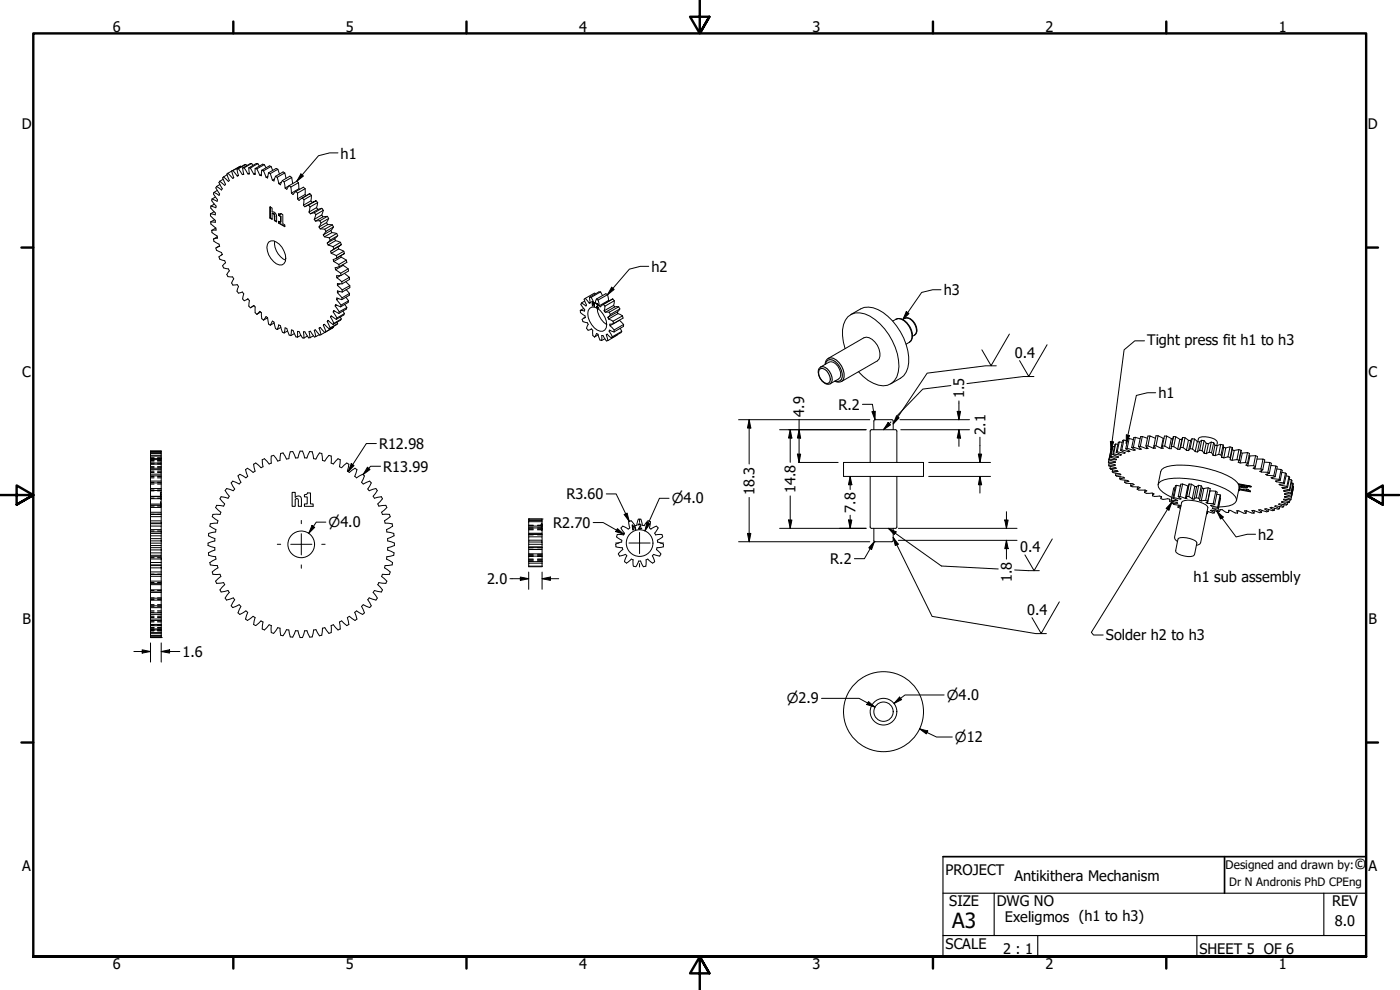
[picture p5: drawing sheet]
<svg xmlns="http://www.w3.org/2000/svg" width="420mm" height="297mm" viewBox="0 0 420 297" stroke-linecap="round" stroke-linejoin="round" font-family="sans-serif">
<!-- layer: Visible (ANSI) -->
<g fill="none" stroke="#000" stroke-width=".3">
<path d="M63.6 59.7l-.1 .5 1.4 1.6-.1 .5-1.5-.5M64.2 57.7l-.1 .5 1.2 1.7-.1 .5-1.6-.7M64.6 59.1l-1 .6M65 56l-.2 .4 1.1 1.8-.2 .4-1.5-.9M65.2 57.1l-1 .6M66 54.4l-.3 .4 1 1.8-.2 .4-1.5-1M66 55.4l-1 .6M67 53.8l-1 .6M67.1 53.1l-.3 .3 .9 1.9-.3 .3-1.4-1.2M68.2 52.4l-1.1 .7M68.4 52l-.3 .2 .7 2-.3 .2-1.4-1.3M69.5 51.3l.6 2-.3 .2-1.4-1.5"/>
<path d="M69.5 51.3l-1.1 .7M69.9 51.2l1.3 1.6M69.9 51.2l-.4 .1M71.1 50.7l.5 2-.4 .1 .3-.2M71.5 50.6l1.2 1.8M71.5 50.6l-.4 .1M72.2 49.9l-2.7 1.4M72.3 50l-.1-.1-2.3 1.3M72.8 50.4l.4 1.9-.5 .1 .4-.2M73.3 50.4l1.1 1.8M73.3 50.4h-.5M73.8 49.3l-2.7 1.4"/>
<path d="M74.1 49.7l-.3-.4-2.3 1.3M74.7 50.4l.1 1.8h-.4l.4-.2M74.7 50.4h.4M75.1 50.4l1.1 1.9M75.5 49.1h-.4l-2.3 1.3M75.9 49.6l-.4-.5-2.2 1.3M76.6 50.6v1.8l-.4-.1 .4-.3M76.6 50.6l.5 .1M77.1 50.7l.9 1.9M77.4 49.1h-.5l-2.2 1.3M77.9 49.9l-.5-.8-2.3 1.3M78.6 51.1l-.2 1.6-.4-.1 .4-.2"/>
<path d="M78.6 51.1l.5 .2M79.1 51.3l.7 1.9M79.3 49.4l-.5-.1-2.2 1.3M79.8 50.4l-.5-1-2.2 1.3M80.6 51.8l-.3 1.6-.5-.2 .6-.3M80.6 51.8l.5 .3M81.1 52.1l.6 1.9M81.1 52.1l2.3-1.3 .5 1.4M81.4 49.9l-.5-.1-2.3 1.3M81.8 51.2l-.4-1.3-2.3 1.4M82.4 53.7l-.7 .3M82.7 52.9l-.5 1.4-.5-.3"/>
<path d="M82.7 52.9l.5 .3M83.2 53.2l.5 1.9M83.2 53.2l2.3-1.3 .4 1.6M83.4 50.8l-.5-.3-2.3 1.3M84.8 54.2l-.6 1.2-.5-.3 .8-.5M84.8 54.2l.5 .4M85.3 54.6l.3 1.8M85.3 54.6l2.2-1.4 .3 1.9M85.5 51.9l-.5-.3-2.3 1.3M86.8 55.7l-.7 1.1-.5-.4 1.2-.7M86.8 55.7l.5 .4M87.3 56.1l.2 1.8"/>
<path d="M87.5 53.2l-.5-.3-2.2 1.3M88.8 57.4l-.9 1-.4-.5M88.8 57.4l.5 .5M89.3 57.9v1.8M89.6 54.8l.1 1.8M89.6 54.8l-2.3 1.3M89.6 54.8l-.5-.4-2.3 1.3M89.9 56.8l-.2-.2-2.2 1.3M90.8 59.4l-1.1 .7-.4-.4M90.8 59.4l2.2-1.3-2.4 1.4M90.8 59.4l.4 .5M91.2 59.9l-.1 1.7"/>
<path d="M91.6 56.6v1.8M91.6 56.6l-2.3 1.3M91.6 56.6l-.5-.4-2.3 1.2M91.9 58.7l-.3-.3-2.3 1.3M93 58.1l.5 .5M93.5 58.6l-.2 1.7M93.5 58.6l-2.3 1.3M63.2 64.2v.6l1.4 1.3v.6l-1.4-.1M63.2 66.6l.1 .6 1.5 1.2M63.3 61.8l-.1 .6 1.4 1.5v.6l-1.4-.3M63.5 69.1l.1 .7 1.6 1 .1 .6-1.2 .3M64.1 71.7l.1 .7 1.5 .9 .2 .6-1.1 .5 .2 .7 1.5 .7 .2 .6"/>
<path d="M64.3 63.5l-1.1 .7M64.3 61.2l-1 .6M64.4 65.9l-1.2 .7M64.8 68.4l.1 .6-1.4 .1M64.8 68.4l-1.3 .7M65.2 71.1l-1.1 .6M65.9 73.8l-.9 .5M66.7 76.4l-1 .7 .3 .7 1.4 .4 .3 .7-.9 .8 .3 .7 1.4 .3 .3 .6-.7 1.1 .3 .6 1.4 .1 .3 .6-.6 1.2 .4 .6 1.3-.1 .4 .6-.5 1.4 .4 .6 1.2-.4 .5 .6-.4 1.5 .5 .5 1.1-.5 .4 .5-.1 1.6 .4 .6 1.1-.8 .4 .5v1.7l.5 .5M66.7 76.4l-.3 .1M80.6 72.6a2.28 2.28 0 0 1 3.2 .7 6.1 6.1 0 0 1 1.8 5.1 1.66 1.66 0 0 1-2.7 .7 5.8 5.8 0 0 1-2.6-5.8zM81.2 62.1v3.2l-.2 .1v-3.4l.7 .4v1.2a1.24 1.24 0 0 1 1.3 1.4v1.6l-.7-.4M81.2 65.3l.5 .3"/>
<path d="M81.7 64.1l.6 .4v1.7l.2-.1v-1.5l-.3-.6-.5 .1v1.7l-.7-.4M82.4 72.4a5.8 5.8 0 0 0 3.3 5.7M82.5 66.1l.5 .3M83.7 64.2l-.1 .4v-.5l.5 .2 .2-.3 .6 .4v2.7l.6 .4v.5l-1.9-1M83.7 64.5l.6 .4-.7-.3M83.7 66.4l-.1 .6v-.6l.6 .3M83.7 66.9l1.8 .9M84.3 64.9l-.1 1.8v-1.7M84.4 64.1l-.2 .2M92.6 61.5l-1.1 .5-.4-.4M92.6 61.5l2.3-1.3-3.2 1.7M92.6 61.5l.4 .6"/>
<path d="M92.8 63.6l2.2-1.3 .4 .6-2.3 1.3zM93 62.1l-.2 1.5M93.7 60.7l-.4-.4-2.2 1.3M94.3 65.8l2.3-1.3 .3 .6-2.2 1.3zM94.4 63.8l-1.3 .4M94.4 63.8l.4 .6M94.8 64.4l-.5 1.4M94.9 60.2l.4 .6M95.3 60.8l-.3 1.5M95.3 60.8l-2.3 1.3M95.8 68.1l2.2-1.3 .3 .6-2.2 1.3zM96 66.2l-1.3 .2"/>
<path d="M96 66.2l.4 .7M96.1 68.7l1.4 .1M96.4 66.9l-.6 1.2M96.6 62.5l-1.2 .4M96.6 62.5l-2.2 1.3M96.6 62.5l.4 .6M97 70.5l2.3-1.3 .3 .6-2.2 1.3zM97 63.1l-.4 1.4M97 63.1l-2.2 1.3M97.4 71.1l1.4 .3M97.5 68.8l.3 .6M97.8 69.4l-.8 1.1"/>
<path d="M98.2 72.9l2.3-1.3 .2 .6-2.2 1.3zM98.3 64.9l-1.4 .2M98.3 64.9l-2.3 1.3M98.3 64.9l.3 .7M98.3 67.4l1.4 .1M98.5 73.5l1.4 .5M98.6 65.6l-.6 1.2M98.6 65.6l-2.2 1.3M98.8 71.4l.3 .6M99.1 72l-.9 .9M99.4 76l1.5 .7M99.6 69.8l1.4 .2"/>
<path d="M99.7 67.5l-2.2 1.3M99.7 67.5l.4 .6M99.9 74l.3 .7M100.1 68.1l-.8 1.1M100.1 68.1l-2.3 1.3M100.2 78.5l1.5 .9M100.2 74.7l2.2-1.3-3 1.9M100.7 72.2l1.5 .5M100.9 76.7l.2 .7M101 70l-2.2 1.4M101 70l.3 .7M101.1 77.4l2.3-1.3-2.5 1.4"/>
<path d="M101.3 70.7l-.8 .9M101.3 70.7l-2.2 1.3M101.4 74.1l.2 .6-2.2 1.3-.2-.6 1-.7M101.6 74.7l1.6 .7M101.7 79.4l.1 .6M102.2 72.7l-2.3 1.3M102.2 72.7l.2 .7M102.3 76.7l.1 .5-2.2 1.3-.2-.6 1.1-.5M102.4 77.2l1.5 .8M103 79.4v.2l-2.3 1.3-.1-.6 1.2-.3M103 79.6l1.5 1.1M103.2 75.4l-2.3 1.3"/>
<path d="M103.2 75.4l.2 .7M103.9 78l.2 .7-2.3 1.3M103.9 78l-2.2 1.4M74.4 89.7l-.3 .2M76.2 91.7l-.8 .5M77.1 94.3l.9-.9 .4 .4 .2 1.8 .5 .4M78.2 93.6l-1.1 .7M79.1 96l.7-1 .5 .3 .3 1.9 .5 .4M80.3 95.4l-1.2 .6M81.1 97.6l.6-1.3 .5 .3 .5 2 .5 .3M82.3 96.9l-1.2 .7M83.2 98.9l.5-1.4 .5 .2 .6 2 .5 .2"/>
<path d="M84.3 98.2l-1.1 .7M85.3 99.9l.3-1.5 .5 .1 .7 2 .5 .2M86.3 99.3l-1 .6M96.1 98.2l1.4 1.6 .3-.3M96.1 98.2l-.3 .3 .6 1.9M96.1 98.2l-.2 .2M97 97.6l.8 1.9M97.4 97.4l-.4 .2 .4-.3 1.4 1.4M98.2 96.5l.9 1.9M98.6 96.3l-.4 .2 .3-.4 1.4 1.3M99.1 98.4l-.3 .3M99.2 95.1l1 1.9"/>
<path d="M99.6 94.9l-.4 .2 .2-.3 1.5 1M100 98l.1 .2-2.3 1.3M100 93.6l1.1 1.8M100.1 98.2l-3.7 2.2M100.2 97l-.3 .4M100.4 93.3l-.4 .3 .2-.4 1.5 .9M100.6 91.8l1.2 1.7M100.7 80.9l1.5 1.1M101 89.9l1.4 1.7M101.1 91.6l-.5 .2 .1-.4 1.5 .7M101.1 83.3l1.5 1.2M101.1 95.4l-.2 .4"/>
<path d="M101.2 96.7l.1 .4-2.2 1.3M101.3 87.8l1.4 1.6M101.3 85.6l1.4 1.4M101.3 97.1l-2.5 1.6M101.6 89.6l-.6 .3 .1-.5 1.5 .5M101.8 93.5l-.1 .6M101.9 87.4l-.6 .4v-.5l1.4 .3M102.1 85.2l-.8 .4v-.5l1.4 .1M102.2 95.1l.2 .6-2.2 1.3M102.2 82l.2 .6M102.3 82.6l-1.2 .7-.1-.6 1.4-.1M102.4 91.6l-.2 .5"/>
<path d="M102.4 95.7l-.2 .4-2.3 1.3M102.6 84.5l.1 .7M102.7 89.4l-.1 .5M102.7 87v.6M102.9 93.3l.5 .8-2.3 1.3M103.4 82l1.5 1.2-2.3 1.3M103.4 94.1l-.2 .4-2.3 1.3M103.5 91.3l.6 1-2.3 1.2M103.8 84.5l1.2 1.2-2.3 1.3M103.8 89.2l.8 1-2.2 1.4M103.9 86.9l1 1.1-2.2 1.4M104.1 92.3l-.2 .4-2.2 1.4"/>
<path d="M104.5 80.7l.1 .6-2.2 1.3M104.5 80.7l-2.3 1.3M104.6 90.2l-.1 .5-2.3 1.4M104.9 83.2v.6l-2.2 1.4M104.9 88v.6l-2.3 1.3M105 85.7v.6l-2.3 1.3M174.2 93.1v.7l1.4 1 .1 .5-1 .5 .3 .7 1.3 .3 .2 .5-.5 1.2 .5 .6 1-.4M174.5 90.9l-.2 .5 1.2 1.5-.1 .4-1.2-.2M175.2 92.6l-1 .5M175.5 90.3l-1 .6M175.6 89.5l1.2 1.5M175.6 89.5l-.3 .3 .7 1.7-.1 .3-1.4-.9"/>
<path d="M175.6 95.2l-.5 .3M176.9 89.2l.3 1.7-.4 .1 .3-.3M176.9 89.2h.5M177.4 89.2l.9 1.7M177.5 98.7l.4 .4v1.6l.5 .4M177.5 98.7l-.2 .1M177.8 91.8v-.7l.3-.1 .3 .9M177.9 90.9l.4 .1 .1 1-.1-.1M178.1 91h-.2l-.3-.6 .2 1.4 .1-.1M178.7 90.7l-.4 .2M178.7 88.2l-.2-.3-2.9 1.6M179 89.7l-.4 1.3-.3-.1"/>
<path d="M179 89.7l.5 .3M179 92.1v.1l.2-.1M179.1 91l-.2 .2v-.2h.3l.3 .5M179.2 92v.1M179.2 92.1l.5 .3M179.2 92.5a6.3 6.3 0 0 0 2.9 4.9 1.75 1.75 0 0 1-.9 1.8 1.75 1.75 0 0 1-2-.2 5.9 5.9 0 0 1-2.7-5.8 1.68 1.68 0 0 1 2.7-.7 6.5 6.5 0 0 1 2.9 4.9M179.3 91.1l-.4 .1 .5 .3-.4 .6 .5-.6M179.5 90l.3 1.8M179.5 91.5l-.3 .6 .5 .4-.7-.3M180.3 87.6h-.6l-2.8 1.6M180.8 88.7l-.5-1.1-2.9 1.6M181.1 91.3l-.9 .8-.4-.3"/>
<path d="M181.1 91.3l2.8-1.6-3 1.7M181.1 91.3l.5 .5M181.3 93.2l2.8-1.6 .4 .5-2.8 1.6zM181.6 91.8l-.3 1.4M182.3 88.4l.4 1.7M182.3 88.4l-2.8 1.6M182.3 88.4l-.5-.3-2.8 1.6M182.5 95.2l2.8-1.6 .2 .5-2.9 1.6zM182.6 95.7l1.4 .7M182.8 99.4l1 1.6M182.8 93.7h-1.1M182.8 93.7l.4 .6"/>
<path d="M182.9 90.3l-.2-.2-2.9 1.7M183 97.7l1.3 1.3M183.2 99.2l-.4 .2 .1-.4 1.4 .6M183.2 94.3l-.7 .9M183.9 89.7l.5 .5M184 96.4l.1 .7M184.1 97.1l-1.1 .2v.4l2.9-1.6 1.3 1.3M184.3 99v.6M184.4 90.2l-.3 1.4M184.4 90.2l-2.8 1.6M185.5 94.1l1.3 .7M185.7 92.1h-1.2"/>
<path d="M185.7 92.1l-2.9 1.6M185.7 92.1l.3 .6M186 92.7l-.7 .9M186 92.7l-2.8 1.6M186.1 98.5l.5 .9-2.8 1.6M186.6 99.4l-.2 .4-2.9 1.6M186.8 94.8l.2 .6-2.9 1.7M186.8 94.8l-2.8 1.6M187.2 97.4l-.1 .5-2.8 1.7M187.2 97.4l-2.9 1.6M255.3 94.4l3-1.7a6.2 6.2 0 0 1 6.7 1.1 18.6 18.6 0 0 1 7.7 15 5.6 5.6 0 0 1-2.4 4.7l-3 1.7M267.9 96.3a3 3 0 0 1 4.7 1.1 4.3 4.3 0 0 1 .7 4.9l-1.4 1"/>
<path d="M270.9 95.9a2.05 2.05 0 0 1 3.1 .4 3 3 0 0 1 .8 4l-.9 .6M87.3 100.7l.2-1.7 .4 .1 .9 2 .5 .1M88.3 100.1l-1 .6M89.3 101.2v-1.8l.4 .1 1.1 1.9h.4M90.3 100.6l-1 .6M92.2 100.8l-1 .6M93 101.3l-.4 .1-1.1-1.8h-.4l.1 1.8M94.1 100.7l-1.1 .6M94.8 101l-.4 .1-1.3-1.7-.3 .1 .2 1.8M95.8 100.4l-1 .6M96.4 100.4l-.4 .2-1.3-1.6-.4 .1 .5 1.9M178.4 101.1l.6-1 .5 .2 .5 1.7 .6 .2"/>
<path d="M179.5 100.5l-1.1 .6M180.6 102.2v-1.5h.4l1 1.6 .5-.1M181.5 101.6l-.9 .6M181.9 100.4l.6 1.8M182.2 100.3l-.3 .1 .3-.1 1.3 1.1M183.8 101l-.3 .4M185.3 100.4l-2.8 1.8M246 110.4l2.8-1.7a3.2 3.2 0 0 1 3.5 3l-.2 1.5-.4 .5-2.5 1.4a2.38 2.38 0 0 1-3.1-1.5 2.71 2.71 0 0 1-.1-3.2zM247.6 109.3a2.02 2.02 0 0 1 .9-1.7l10.8-6.3a2.95 2.95 0 0 1 3.3 1.3 5.2 5.2 0 0 1 1.2 5.1l-.5 .6-10.7 6.2a2.25 2.25 0 0 1-2.1-.1M253.6 104.6a9.6 9.6 0 0 1 .9-9.6 5.2 5.2 0 0 1 6.6-.1 18.6 18.6 0 0 1 8.7 15.1 5.6 5.6 0 0 1-3.4 5.6 9.7 9.7 0 0 1-8.8-4.1M45.2 135.5h3.2v.4h-3.2zM45.2 136h3.2v.6h-3.2z"/>
<path d="M45.2 136.8h3.2v.8h-3.2zM45.2 137.9h3.2v1h-3.2zM45.2 139.3h3.2v1.2h-3.2zM45.2 135.4l3.2 .1zM45.2 135.3v.1M45.2 135.5h.1M45.2 135.9v.1M45.2 136.6v.2M45.2 137.6v.3M45.2 138.9v.4M45.2 135.3h3.2M48.4 135.3v.1"/>
<path d="M48.4 135.5h.1M48.4 135.9v.1M48.4 136.6v.2M48.4 137.6v.3M48.4 138.9v.4M76.1 139.3l.5 2.1M76.7 138.9l-.6 .4M76.7 138.9l1.6 1.4M80.8 139.2l-1.4-1.6-.7 .3 .2 2.2M82.1 136.6l-.7 .2v2.2l-.6 .2M82.1 136.6l1.3 1.7 .6-.1M87.1 135.5l-.4 2.1-.7 .1-1.1-1.8-.7 .2-.2 2.1"/>
<path d="M87.8 135.5l-.7 .1M87.8 135.5l.9 1.9M89.4 137.4h-.7M89.4 137.4l.6-2 .8-.1 .6 2.1h.7M93 135.5l-.9 1.9M93 135.5l.7 .1M93.7 135.5l.4 2.1 .7 .2 1.1-1.9 .7 .1 .2 2.2M98.7 136.6l.7 .2v2.2l.6 .2M98.7 136.6l-1.2 1.7-.7-.1M100 139.2l1.4-1.6 .7 .3-.2 2.2M104.1 138.9l.6 .4M104.1 138.9l-1.6 1.4"/>
<path d="M104.7 139.3l-.5 2.1M253.2 138.8h24v4.1h-24zM261.2 138.8v-9.7l.3-.2h7.3l.4 .4v9.5M262.6 125.9l5.3 .1 .2 .3v2.6M262.7 125.9l-.4 .4v2.6M332.7 138.6v.2l1.9 .6 .1 .2h-2M332.7 139.6l.1 .2 2.1 .5 .1 .2h-1.9M332.8 138l1.9 .6M332.8 138l-.1 .6M332.9 137.7l2 .3M332.9 138.9l-.2 .7M332.9 137.7l-.1 .3"/>
<path d="M333.2 137.1l1.9 .7-.2 .2 .1-.2M333.2 139.9l-.1 .6M333.4 136.9l2.1 .4M333.4 136.9l-.2 .2M333.5 134.8l-.7 3.2M333.7 134.8h-.2l-.6 2.9M334 136.4l1.7 .7-.2 .2v-.2M334 134l-.8 3.1M334.2 136.2l2.1 .4M334.2 136.2l-.2 .2M334.5 134h-.5l-.6 2.9M334.7 138.6v.2l-2-.2"/>
<path d="M334.7 138.6v.1M334.8 133.2l-.2 .2-.6 3M335 135.7l1.5 .8-.2 .1v-.2M335.3 135.5l2.1 .5M335.3 135.5l-.3 .2M335.5 133.3l-.7-.1-.6 3M335.9 132.6l-.3 .1-.6 3M336.3 135.1l1.4 .8-.3 .1v-.3M336.7 135l2 .5M336.7 135l-.4 .1M336.8 132.7l-.9-.1-.6 2.9M337.3 132l-.4 .2-.6 2.9"/>
<path d="M337.9 134.6l1.2 .8-.4 .1 .1-.3M338.3 134.5l2 .6M338.3 134.5l-.4 .1M338.3 132.3l-1-.3-.6 3M338.9 131.6h-.4l-.6 3M339.6 134.3l1.1 .7-.4 .1 .1-.3M340.1 134.2l2 .6M340.1 131.9l-1.2-.3-.6 2.9M340.1 134.2l-.5 .1M340.7 131.2l-.4 .1-.7 3M341.7 134l.8 .8h-.4v-.4M342.1 131.6l-1.4-.4-.6 3"/>
<path d="M342.2 133.9l1.8 .7M342.2 133.9l-.5 .1M342.8 131h-.5l-.6 3M343.9 133.8l.7 .8h-.6l.1-.5M343.9 133.8h.6M344.4 131.5l-1.6-.5-.6 2.9M344.5 133.8l1.7 .7M345.1 130.8h-.6l-.6 3M346.3 133.8l.5 .7h-.6zM346.3 133.8h.6M346.8 131.5l-1.7-.7-.6 3M346.9 133.8l1.6 .7"/>
<path d="M347.6 130.8l1.5 .7M347.6 130.8l-.7 3M347.6 130.8h-.7l-.6 3M348.9 133.8l.2 .7h-.6M348.9 133.8h.6M349.3 131.5h-.2l-.6 3M349.5 133.8l1.4 .8M350.1 130.8l1.4 .8M350.1 130.8l-.6 3M350.1 130.8h-.6l-.6 3M351.5 134v.6h-.6M351.5 134l.7-3-.7 3.1"/>
<path d="M351.5 134h.8M352 131.6h-.5l-.6 3M352.2 131h.6M352.3 134l1.1 .8M352.8 131l1.3 .8M352.8 131l-.5 3M354.3 134.2l-.2 .7-.7-.1M354.3 134.2l.6-2.9-.8 3.4M354.3 134.2l.7 .1M354.7 131.9l-.6-.1-.7 3M354.9 131.3h.7M355 134.3l1.1 .8"/>
<path d="M355.6 131.3l1.1 .8M355.6 131.3l-.6 3M356.7 132.1l.6 .1-.6 3-.6-.1zM357.2 134.6l-.5 .6M357.2 134.6l.7 .1M357.8 131.6l-.5 .6M357.8 131.6l-.6 3M357.8 131.6l.7 .1M357.9 134.7l.8 .8M358.5 131.7l.8 .8M358.5 131.7l-.6 3M359.3 132.5l.7 .1-.6 3-.7-.1z"/>
<path d="M359.5 132.5l.1-.8a1.77 1.77 0 0 1 2.1-.7 4.9 4.9 0 0 1 3.6 1.5l-.1 1.2M360 135.1l-.6 .5M360 135.1l.8 .1M360.6 132.1l-.6 .5M360.6 132.1l-.6 3M360.6 132.1l.8 .1M360.8 135.2l.6 .8M361.4 132.2l.6 .8M361.4 132.2l-.6 3M362 133l.7 .1-.7 3-.6-.1zM362.9 135.7l-.9 .4M362.9 135.7l.7 .1"/>
<path d="M363.5 132.7l-.8 .4M363.5 132.7l-.6 3M363.5 132.7l.7 .1M363.6 135.8l.4 .8M364.2 132.8l.4 .8M364.2 132.8l-.6 3M364.6 133.6l.7 .1-.6 3-.7-.1zM365.8 136.3l-1.1 .4M365.8 136.3l.6 .2M366.4 133.3l-1.1 .4M366.4 133.3l-.6 3M366.4 133.3l.7 .2"/>
<path d="M366.4 136.5l.2 .7M367.1 133.5l.1 .7M367.1 133.5l-.7 3M367.2 134.2l.7 .2-.6 3-.7-.2zM368.5 137.1l-1.2 .3M368.5 137.1l.7 .2M369.1 134.1l-1.2 .3M369.1 134.1l-.6 3M369.1 134.1l.7 .2M369.2 137.3l.6-3-.6 3.5M369.8 134.9l.6 .3-.6 2.9-.6-.1v-.7M371.2 137.9l-1.4 .2"/>
<path d="M371.2 137.9l.7 .2M371.8 134.9l-1.4 .3M371.8 134.9l-.6 3M371.8 134.9l.7 .2M371.9 138.1l.6-3-.6 3.1M372.4 135.8l.4 .2-.6 2.9-.6-.2 .3-.6M373.8 138.8l-1.6 .1M373.8 138.8l.6 .2M374.4 135.8l-1.6 .2M374.4 135.8l.6 .2-.6 3M374.4 135.8l-.6 3M374.9 136.7l.2 .1-.6 3-.6-.2 .5-.6"/>
<path d="M376.2 139.7l-1.7 .1M376.2 139.7l.6 .3M376.8 136.7l-1.7 .1M376.8 136.7l.6 .3-.6 3M376.8 136.7l-.6 3M377.2 137.7h1.9l-.7 3M379.1 137.7l.5 .3-.6 3M379.4 138.7l1.7 .1-.6 2.9M381.1 138.8l.5 .2-.6 3M381.4 139.6l1.5 .2-.6 3M382.9 139.8l.4 .3-.6 2.9M45.2 140.9h3.2v1.4h-3.2z"/>
<path d="M45.2 142.8h3.2v1.5h-3.2zM45.2 144.9h3.2v1.7h-3.2zM45.2 148.9l3.2 .1zM45.2 148.9v-1.7h3.2v1.7M45.2 151.2h3.2v.4h-3.2zM45.2 151.2v-1.6h3.2v1.6M45.2 153.7h3.2v.6h-3.2zM45.2 153.7v-1.4h3.2v1.4M45.2 156.9v.2h3.2M45.2 156.3v-1.3h3.2v1.3M45.2 159.6v.4h3.2M45.2 158.9v-1.1h3.2v1.1"/>
<path d="M45.2 154.3h3.2M45.2 140.5v.4M45.2 142.3v.5M45.2 144.3v.6M45.2 146.6v.6M45.2 149v.6M45.2 151.6v.7M45.2 154.3v.7M45.2 157.1v.7M48.4 156.9v-.6h-3.2v.6h3.2v.2M48.4 159.6v-.7h-3.2v.7h3.2v.4M48.4 140.5v.4"/>
<path d="M48.4 142.3v.5M48.4 144.3v.6M48.4 146.6v.6M48.4 149v.6M48.4 151.6v.7M48.4 154.3v.7M48.4 157.1v.7M64.7 152.3l1.6 1.4M64.7 159.6l-2.1 .4v.8M65.2 157l-2.1 .2-.1 .7 1.8 1-.1 .7M66 149.6l1.5 1.6M66.3 153.7l-.3 .6h-2.1l-.2 .7 1.7 1.3-.2 .6"/>
<path d="M66.4 149l-.4 .7M67.1 151.9l-2.1-.3-.3 .7M67.4 151.2l-.3 .6M67.6 147.2l1.2 1.7M68.8 148.9l-.4 .6-2-.5M71.8 145.2l-2-.8-.4 .5 1.1 1.8-.5 .5-2-.6-.4 .6M72.3 144.7l-.5 .5M74.2 140.5l1.8 1.3M74.3 140.5l-.6 .4 .6 2-.5 .5-1.8-1.1-.6 .5 .9 1.9M76.5 141.4l-.5 .3M78.9 140l-.6 .3M87.7 147.7h.9v1.5a1.02 1.02 0 0 1 1.2-.4 1.02 1.02 0 0 1 .7 1.1v2h-1v-1.8l-.4-.5-.5 .2v2.1h-.9z"/>
<path d="M91.4 148.4l.6-.1 .3-.4h.9v3.3h.8v.7h-2.6v-.7h.8v-2.1h-.8zM101.9 140l.6 .3M106.5 140.5l.6 .4-.6 2 .5 .5 1.8-1.1 .6 .5-.9 1.9 .5 .5M106.6 140.5l-1.8 1.2-.5-.3M109 145.2l1.9-.9 .5 .6-1 1.8 .4 .6 2-.7 .4 .6M112 148.9l.4 .6 2.1-.5 .3 .7M113.2 147.2l-1.2 1.7M113.4 151.2l.3 .7 2.1-.3 .3 .7-1.6 1.4 .3 .6h2.1l.2 .7-1.7 1.3 .2 .6 2.1 .3M114.8 149.6l-1.5 1.6M117.7 157.2l.1 .7M117.8 157.9l-1.8 1 .1 .7 2.1 .4v.8M158.7 156.5h4v1.3h-4z"/>
<path d="M158.7 155.7h4v.5h-4zM158.7 155.7h.1M158.7 156.2v.3M158.7 157.8v.6M158.7 155.7h4M162.7 155.7h.1M162.7 156.2v.3M162.7 157.8v.6M186.4 158.4l1 1.6M186.9 157.9l-.5 .5M188.7 156.5l.3 1.9-.4 .4-1.7-.9M189.4 156.2l-.7 .4"/>
<path d="M189.7 157.5h.2v.5l.6-.1 .3 1h-.2l-.4-.9-.2 .2 .1 .8h-.2zM191.5 157.3l.4-.1 .5 .3-.6 1.1 .8-.2v.2l-.9 .2-.1-.2a.92 .92 0 0 0 .4-1.2l-.5 .2zM191.6 155.8l-.5 1.8-.5 .1-1.2-1.5M192.3 155.8l.5 1.8M192.3 155.8h-.7M194.5 156.2l-1.1 1.5-.6-.1M194.5 156.2l.7 .4M194.9 158.4l.5 .4 1.6-.9 .5 .5M195.2 156.5l-.3 1.9M197.5 158.4l-1 1.6M261.2 142.9v15.2M261.2 158.1l.4 .4h7.1l.5-.4"/>
<path d="M262.3 158.5v3.6l.4 .4M268.1 158.5v3.6l-.2 .4h-5.3M269.2 142.9v15.2M333.1 140.5l.2 .3 2.1 .5 .1 .2h-1.7M333.8 141.5l.3 .3 2 .4 .3 .2-1.6 .2M333.9 141l-.1 .5M334.8 142.6l.3 .3 2.4 .5-1.5 .3M334.9 142l-.1 .6M336 143.7l.4 .2 2.1 .3 .3 .2-1.3 .3M336.2 143l-.2 .7M337.5 144.7l.4 .3 2.1 .1 .4 .3-1.1 .4M337.7 144.1l-.2 .6"/>
<path d="M339.3 145.8l.5 .2 1.9 .1 .5 .2-.9 .5M339.4 145.1l-.1 .7M341.3 146.8l.5 .3h1.9M341.4 146.1l-.1 .7M343.5 147.8l.5 .2 1.8-.1 .5 .3-.4 .5M343.6 147.1l-.1 .7M343.7 147.1l.5 .2-.7 .5M345.9 148.7l.6 .3 1.5-.2 .6 .2-.2 .6 .6 .2 1.4-.2 .7 .2M346 148l-.1 .7M347.6 145.4l.8-3.9a3.4 3.4 0 0 1 3.2-1.8 30.9 30.9 0 0 1 19.1 4.4l.7 .8 .5 1.4-.8 3.9M348.5 149l-.1 .5M351.1 149.8l-.1 .7 1 .1"/>
<path d="M351.1 149.8l-.1 .2M351.5 150.1v.2l1.9 .7-1.4 .1M351.5 150.1l1.8 .2M351.7 149.3a7.9 7.9 0 0 1-4-3.1l-.1-.7a3.1 3.1 0 0 1 3-1.8 32.3 32.3 0 0 1 18.4 3.7 3.2 3.2 0 0 1 2.1 2.9 3.9 3.9 0 0 1-3.7 1.7l-1.6 .1M352 151.1l.3 .3 2.1 .4-.9 .4M352 149.5l1.4 .6-.1 .2 .1-.2M352.1 150.5l-.1 .6M352.3 149.3l1.9 .5M352.3 149.3l-.3 .2M352.6 146.4h-.3l-.8 3.7M353.1 145.6l-.3 .1-.8 3.8M353.5 152.2l.8 .2"/>
<path d="M353.6 149l.9 .7-.3 .1v-.3M353.7 151.6l-.2 .6M354.2 149l1.5 .5M354.2 149h-.6M354.2 145.9l-1.1-.3-.8 3.7M354.9 145.2l1.6 .6M354.9 145.2l-.5 .1-.8 3.7M354.9 145.2l-.7 3.8M356.7 145.8h-.2l-.8 3.7h.5l-.1-.5h.7M356.8 149l1 .7M356.9 145.2l-.1 .1M356.9 145.2l-.8 3.8"/>
<path d="M356.9 145.2l.6 .1M357.5 145.3l1.1 .7M357.5 145.3l-.7 3.7M358.6 146h.5l-.7 3.8-.6-.1zM359 149.3l-.6 .5M359 149.3l.7 .2M359.7 145.6l-.6 .4M359.7 149.5l.3 .6M359.7 145.6l-.7 3.7M359.7 145.6l.8 .2M360.5 145.8l.3 .6M360.5 145.8l-.8 3.7"/>
<path d="M360.8 146.4l.5 .2-.8 3.7-.5-.2zM361.8 150.1l-1.3 .2M361.8 150.1l.7 .3M362.1 154.1h.3M362.2 153.4l1.8 .6 .4-.1M362.4 151l1.7 .1M362.5 153.5l-.1 .6-.2-.3M362.6 146.4l-1.3 .2M362.6 146.4l-.8 3.7M362.6 146.4l.6 .2-.7 3.8M363.1 147.3h.1M363.1 147.3l-.7 3.7-.5-.2 .6-.4"/>
<path d="M363.1 147.3l1.8 .1M363.6 151.8l1.8 .4M363.9 152.4v.2v-.2M363.9 152.6l1.6 .6M363.9 152.4l1.6 .1M364.1 151.1l.4 .3M364.5 151.4l-1.2 .2 .3 .2v-.2M364.6 153.3l-.2 .6M364.9 147.4l-.8 3.7M364.9 147.4l.4 .3-.8 3.7M365.1 153.4l.8 .1 .2-.6h.7l1.2 .8 .7 .1v-.7h.6l1.4 .8 .7 .1M365.2 148.3l1 .2"/>
<path d="M365.4 152.2l.1 .3M365.5 153.2l-.1 .2-2.1-.2 1.1 .7M366.2 148.5l-.8 3.7M366.2 149.4l-.7 3.8M366.2 148.5l.1 .2-.8 3.8M366.2 152.9l-.1 .2M368.9 153.1l-.2 .6M371.4 154l-.2-.8 .6 .1 1.5 .7h.6M371.5 153.2l-.1 .8M371.6 145.1l3.9 .8v.3l-1.5-.3v-.2l1.5 .3M371.7 145.3l1.8 .3v.2l-1.7-.3M371.7 147.2h.3v-.4l3.2 .6"/>
<path d="M371.9 146.4h.1v.3l2.1 .4M371.9 145.9l2.5 .3M371.9 145.8l1.7 .2M373.5 145.8l.1 .2M373.5 145.6l.1 .4M374 145.9l.3 .5-2.4-.3M374.1 146.8v.3v-.3l.6 .1 .5 .4v.3l-3.5-.6M374.1 153.3l-.2 .7M376.1 140.5l.7-.5-.2 .7zM376.3 154h-.5l-1.7-.8-.6 .1 .4 .7M376.5 153.2l-.2 .8M376.6 140.7h1.8"/>
<path d="M378.4 140.7l.6 .3M378.5 141.6l2 .1M378.6 153.8h-.6l-1.8-.7-.5 .1 .6 .8M378.7 153.1l-.1 .7M379 141l-.9 .4 .4 .2 .1-.4M380.3 142.6l2 .2M380.5 141.7l.5 .3M380.6 153.5l-.5 .1-1.9-.7-.5 .1 .9 .8M380.7 152.9l-.1 .6M381 142l-1.1 .4 .4 .2 .1-.4M381.8 143.6l2.1 .2M382.3 142.8l.4 .2"/>
<path d="M382.4 153.1l-.4 .1-2-.6-.4 .1 1 .8M382.5 152.5l-.1 .6M382.7 143l-1.2 .3 .3 .3 .1-.3M383.1 144.6l2.1 .3M383.2 140.7l1.3 .2-.6 2.9M383.9 143.8l.3 .3M384 152.6l-.4 .2-2-.6-.4 .1 1.2 .8M384.1 152l-.1 .6M384.1 145.5l2.1 .5M384.2 144.1l-1.4 .2 .3 .3 .1-.3M384.5 140.9l.3 .2-.6 3M384.7 141.7l1.1 .2-.6 3"/>
<path d="M384.9 146.5l2.1 .5M385.2 144.9l.2 .2M385.2 152l-2.6-.1 1.4 .7M385.4 147.4l2 .5M385.4 151.5l-.2 .5M385.4 147.2v.2l-.1-.2h1.8M385.4 145.1l-1.5 .2 .2 .2 .1-.2M385.6 149l2 .1M385.6 149l-.1 .2 1.9 .6M385.6 148.3l2 .6M385.6 149v.1M385.6 148.1v.2"/>
<path d="M385.8 141.9l.3 .3-.7 2.9M386 142.8l.8 .1-.6 3.1M386.2 146l.2 .2M386.3 151.4l-.3 .1-2.3-.2 1.5 .7M386.4 146.2h-1.7l.2 .3v-.3M386.4 150.7l-.1 .7M386.8 142.9l.3 .3-.7 3M386.9 143.8l.7 .2-.6 3M387 147l.1 .2M387 150.6l-.2 .2-2-.3-.2 .2 1.7 .7M387.1 150l-.1 .6M387.4 149.8l-.1 .2-2-.2-.1 .1 1.8 .7"/>
<path d="M387.4 147.9l.1 .3M387.5 148.2l-1.9-.1v.2M387.6 144l.1 .2-.6 3M387.6 144.9l.4 .1-.6 2.9M387.6 148.9v.2M388 145.9h.2M388 145l-.5 3.2M388.1 146.8l-.7 3M388.2 145.9l-.6 3.2M388.2 145.9l-.6 3M45.2 162.3v.7h3.2M45.2 161.6v-.8h3.2v.8"/>
<path d="M45.2 165v.9h3.2M45.2 164.3v-.6h3.2v.6M45.2 167.7v1.1h3.2M45.2 167v-.4h3.2v.4M45.2 170.4v1.2h3.2M45.2 169.7v-.2h3.2v.2M45.2 172.4v.5h3.2v1.5M45.2 172.9v1.5h3.2M45.2 172.3l3.2 .1zM45.2 175v.4h3.2v1.6M45.2 175.4v1.6h3.2M45.2 177.6l3.2 .1v1.8"/>
<path d="M45.2 177.7v1.8h3.2M45.2 175h3.2M45.2 177.6h3.2M45.2 160v.8M45.2 163v.7M45.2 165.9v.7M45.2 168.8v.7M45.2 171.6v.7M45.2 174.4v.6M45.2 177v.6M45.2 179.5v.6M48.4 162.3v-.7h-3.2v.7h3.2v.7"/>
<path d="M48.4 165v-.7h-3.2v.7h3.2v.9M48.4 167.7v-.7h-3.2v.7h3.2v1.1M48.4 170.4v-.7h-3.2v.7h3.2v1.2M48.4 160v.8M48.4 163v.7M48.4 165.9v.7M48.4 168.8v.7M48.4 171.6v1.3M48.4 174.4v1M48.4 177v.7M48.4 179.5v11.8M62.5 163.7l2 .6"/>
<path d="M62.5 160.7l2 .9v.7M62.6 165.9v.7l2.1 .4M64.5 164.3v.7M64.5 165l-2 .9M64.5 162.3l-2 .6-.1 .8M64.7 167.1l.1 .6M64.8 167.7l-1.8 1.1 .1 .7 2.1 .2M65.2 169.7l.2 .7-1.7 1.2 .2 .7h2.1l.3 .7M66.3 173l-1.6 1.4 .3 .6 2.1-.2M67.1 174.8l.3 .6-1.4 1.6 .4 .6M67.6 179.5l.4 .5 2-.6 .4 .5-1 1.9 .5 .5 1.9-.9 .5 .5M68.4 177.2l.4 .6-1.2 1.7"/>
<path d="M68.4 177.2l-2 .4M112.4 177.2l-.4 .5 1.2 1.8-.4 .5-2-.6-.4 .5 1 1.9-.4 .5-2-.8-.5 .4 .9 2-.6 .5-1.8-1.1-.6 .4 .7 2-.5 .5-1.8-1.3-.5 .4M116.1 167.1l-.1 .6 1.8 1.1M116.3 165l1.9 .9v.5v.2l-2.1 .4M116.4 164.4l-.1 .6M117.7 169.5l-2.1 .2-.2 .7 1.7 1.2-.2 .7h-2.1l-.3 .7 1.6 1.4-.3 .6-2.1-.2-.4 .6 1.5 1.6-.3 .6-2.1-.4M117.8 168.8l-.1 .7M118.3 160.7l-2 .9 .1 .7 2 .7v.7M118.4 163.7l-2 .6M158.7 160h4v.3h-4zM158.7 160v-1.6h4v1.6M158.7 162.6v.7h4"/>
<path d="M158.7 162.1v-1h4v1M158.7 164.3v.6h4v1.3M158.7 164.9v1.3h4M158.7 164.3v-.2h4v.2M158.7 160.3h4v.8M158.7 164.3h4M158.7 160.3v.8M158.7 163.3v.8M158.7 166.2v.7M158.7 168.5v.5M162.7 162.6v-.5h-4v.5h4v.7M162.7 166.9h-4v1.6h4"/>
<path d="M162.7 169h-4v.9h4M162.7 163.3v.8M162.7 164.3v.6M162.7 166.2v3.8h-4v-.1M184.8 163.3l.1 .8M184.9 164l1.8 .3 .2 .6-1.4 1.3 .4 .7 1.8-.6M186.6 162.6l-1.8 .7M186.6 162.1v.6M187.4 160l-.2 .5-2-.1-.2 .7 1.6 1M187.8 166.3l.3 .5M188.1 166.8l-.7 1.7 .7 .5 1.4-1.3M189.5 167.8l.5 .2"/>
<path d="M190 168l.1 1.9M190.1 169.9l.7 .1M193.1 170l-.9-1.7h-.5l-.9 1.7M196.5 160l.3 .5M196.7 160.5l2-.1 .1 .4-.2 .5-1.3 .8M197 164.9l1.3 1.3M197.3 162.1l.1 .6 1.7 .6M198.4 166.2l-.4 .6-1.8-.5-.4 .5 .7 1.7-.6 .5-1.5-1.2-.5 .2-.1 1.9-.7 .1M199.1 164l-1.9 .3-.2 .6M199.1 163.3l-.1 .8M353.4 162.5a1.41 1.41 0 0 1-.9-1.4l2.1-10.4a3.1 3.1 0 0 1 3-.6 8.2 8.2 0 0 1 4.8 1.8l.1 .4-2.2 10.5a1.35 1.35 0 0 1-1.2 .8M353.7 161.5a6.4 6.4 0 0 1 5.4 1.1l.1 .3-.7 3.4a1.59 1.59 0 0 1-2.1 .7 5.3 5.3 0 0 1-3.6-1.5l.7-3.8z"/>
<path d="M45.2 191.3h.1M45.2 181.8v.5M45.2 183.9v.4M45.2 185.7v.5M45.2 187.4v.3M45.2 188.7v.3M45.2 189.8v.2M45.2 190.6v.1M45.2 191.1v.1M45.2 191.3h3.2M48.4 180.1h-3.2v1.7h3.2M48.4 182.3h-3.2v1.6h3.2"/>
<path d="M48.4 184.3h-3.2v1.4h3.2M48.4 186.2h-3.2v1.2h3.2M48.4 187.7h-3.2v1h3.2M48.4 189h-3.2v.8h3.2M48.4 190h-3.2v.6h3.2M48.4 190.7h-3.2v.4h3.2M48.4 191.2h-3.2l3.2 .1M48.4 191.3h.1M72.3 181.9l-.9 2 .6 .5 1.8-1.1 .5 .4-.6 2M73.7 185.7l.6 .5M76 184.9l-1.8 1.3M76 184.9l.5 .4"/>
<path d="M76.6 185.3l-.5 2.1 .6 .3 1.6-1.4 .6 .3-.2 2.1 .7 .3 1.4-1.6 .6 .3M81.4 187.6v2.2l.7 .2M82.1 190l1.3-1.7 .6 .2 .2 2.1 .7 .2M89.4 189.3l-.7-.1-.9 2-.2-.1h-.5l-.4-2.1-.7-.1-1.1 1.9M89.4 189.2l.7 2.1M90 191.3h.8M91.4 189.3l.7-.1 .9 2 .4-.1h.3l.4-2.1 .7-.1 1.1 1.9M91.4 189.2l-.6 2.1M98.7 190l-1.3-1.7-.6 .2-.2 2.1-.7 .2M99.4 187.6v2.2l-.7 .2M104.2 185.3l.5 2.1-.6 .3-1.6-1.4-.6 .3 .2 2.1-.6 .3-1.5-1.5-.6 .2"/>
<circle cx="90.4" cy="163.3" r="4"/>
<circle cx="192" cy="162.9" r="4"/>
<circle cx="265.2" cy="213.5" r="4"/>
<circle cx="265.2" cy="213.5" r="2.9"/>
<circle cx="265.2" cy="213.5" r="12"/>
</g>
<!-- layer: Hidden (ANSI) -->
<g fill="none" stroke="#000" stroke-width=".34">
<path d="M45.2 137.7h1M45.2 138.2h1M45.2 138.3h1M45.2 139h1M45.2 139.2h1M45.2 137.4h1M47.3 137.7h1.1M47.3 138.2h1.1M47.3 138.3h1.1M47.3 139h1.1M47.3 139.2h1.1M47.3 137.4h1.1"/>
<path d="M45.2 140h1M45.2 140.4h1M45.2 141.4h1M45.2 141.8h1M45.2 142.9h1M45.2 143.4h1M45.2 144.7h1M45.2 145.2h1M45.2 146.7h1M45.2 147.3h1M45.2 149.5h1M45.2 151.8h1"/>
<path d="M45.2 154.3h1M45.2 159.3h1M47.3 140h1.1M47.3 140.4h1.1M47.3 141.4h1.1M47.3 141.8h1.1M47.3 142.9h1.1M47.3 143.4h1.1M47.3 144.7h1.1M47.3 145.2h1.1M47.3 146.7h1.1M47.3 147.3h1.1"/>
<path d="M47.3 149.5h1.1M47.3 151.8h1.1M47.3 154.3h1.1M47.3 159.3h1.1M48.2 150.5v1.4M48.2 148.8h.1M48.2 149.2h.1M48.2 149.8h.1M48.2 149.6h.1M48.2 147.9h.1M48.2 148.3h.1M48.2 148.4h.1"/>
<path d="M48.2 149.1h.1M48.2 151.2h.1M48.2 147.7v1.4M48.3 148.8h.1M48.3 149.2h.1M48.3 147.7h.1M48.3 151.9h.1M48.3 149.8h.1M48.3 149.6h.1M48.3 147.9h.1M48.3 148.3h.1M48.3 148.4h.1"/>
<path d="M48.3 149.1h.1M48.3 151.2h.1M158.7 158.9h1.3M158.7 157.6h1.3M158.7 158.7h1.3M158.7 158.4h1.3M158.7 157.7h1.3M161.3 158.9h1.4M161.3 157.6h1.4M161.3 158.7h1.4M161.3 158.4h1.4M161.3 157.7h1.4"/>
<path d="M162.5 157.5h.1M162.5 158.5v.5M162.5 157.3h.1M162.5 158.9h.1M162.5 158h.1M162.5 157.2h.1M162.5 157.3v.7M162.5 158.2h.1M162.5 158.4h.1M162.5 158.6h.1M162.5 157.8h.1M162.6 158.9h.1"/>
<path d="M162.6 158h.1M162.6 157.5h.1M162.6 159h.1M162.6 158.2h.1M162.6 158.4h.1M162.6 158.6h.1M162.6 157.3h.1M162.6 157.8h.1M162.6 157.2h.1M45.2 172.3h1M45.2 174.8h1M45.2 177.2h1"/>
<path d="M45.2 179.4h1M45.2 179.9h1M45.2 167.3h1M47.3 172.3h1.1M47.3 174.8h1.1M47.3 177.2h1.1M47.3 179.4h1.1M47.3 179.9h1.1M47.3 167.3h1.1M158.7 160.5h1.3M158.7 164.3h1.3M158.7 166.3h1.3"/>
<path d="M158.7 166.7h1.3M158.7 167.8h1.3M158.7 168h1.3M158.7 168.3h1.3M158.7 166.9h1.3M161.3 160.5h1.4M161.3 164.3h1.4M161.3 166.3h1.4M161.3 166.7h1.4M161.3 167.8h1.4M161.3 168h1.4M161.3 168.3h1.4"/>
<path d="M161.3 166.9h1.4M45.2 181.4h1M45.2 181.9h1M45.2 183.3h1M45.2 183.7h1M45.2 184.9h1M45.2 185.3h1M45.2 186.3h1M45.2 186.6h1M45.2 187.4h1M45.2 187.6h1M45.2 188.3h1"/>
<path d="M45.2 188.5h1M45.2 188.9h1M45.2 189h1M45.2 189.2h1M47.3 181.4h1.1M47.3 181.9h1.1M47.3 183.3h1.1M47.3 183.7h1.1M47.3 184.9h1.1M47.3 185.3h1.1M47.3 186.3h1.1M47.3 186.6h1.1"/>
<path d="M47.3 187.4h1.1M47.3 187.6h1.1M47.3 188.3h1.1M47.3 188.5h1.1M47.3 188.9h1.1M47.3 189h1.1M47.3 189.2h1.1"/>
</g>
<!-- layer: Visible Narrow (ANSI) -->
<g fill="none" stroke="#000" stroke-width=".34">
<path d="M82.2 64l-.2 .1M82.4 64.4l-.1 .1M82.5 64.9l-.2 .1M178.2 91h-.1M178.3 91.1l-.1 .1M178.4 91.3l-.2 .1M179.2 91.1l-.2 .1M179.3 91.1l-.1 .1M179.4 91.8h-.2M179.4 91.2l-.1 .1M179.5 91.4l-.1 .1M268.9 95.8a2.83 2.83 0 0 1 3.3 1.3 5.3 5.3 0 0 1 1.2 5.1l-.5 .5"/>
<path d="M271.6 95.5a3.3 3.3 0 0 1 3.4 3l.1 .9-.6 1.1M246.2 110.6a2.19 2.19 0 0 1 2.5 1.5 2.1 2.1 0 0 1 0 2.9 2.52 2.52 0 0 1-2.9-2.4v-1.5zM246.3 110.1a2.29 2.29 0 0 1 2.6 1.3 3 3 0 0 1 .3 3.7M247.7 109.2a1.46 1.46 0 0 1 2.2-1.2 5.1 5.1 0 0 1 2.6 5.8l-.4 .5-.7 .2-.7-.2M248.5 107.6a2.83 2.83 0 0 1 3.3 1.2 5.3 5.3 0 0 1 1.3 5.1l-.5 .6"/>
</g>
<!-- layer: Hidden (ANSI) -->
<circle cx="162.5" cy="157.2" r=".17" fill="#000"/>
<!-- layer: Border (ANSI) -->
<g fill="none" stroke="#000" stroke-width=".72">
<path d="M70 6.5v3.5M140 6.5v3.5M210 0v10l-2.9-5h5.8l-2.9 5 2.9-5M280 6.5v3.5M350 6.5v3.5M6.4 74.3h3.6M410 74.3h3.6M0 148.5h10l-5-2.8v5.7l5-2.9-5 2.9M420 148.5h-10l5-2.8v5.7l-5-2.9 5 2.9M6.4 222.8h3.6M410 222.8h3.6M10 287v-277h400v277h-400h400"/>
<path d="M70 287v3.6M140 287v3.6M212.9 292l-2.9-5 2.9 5h-5.8l2.9-5v10M280 287v3.6M350 287v3.6"/>
</g>
<!-- layer: Title (ANSI) -->
<path d="M283 257h127v30h-127M367.5 257v11" fill="none" stroke="#000" stroke-width=".51"/>
<path d="M283 257v30M283 268h127M298.4 268v12.7M397.3 268v12.7M283 280.7h127M311.4 280.7v6.3M359.2 280.7v6.3" fill="none" stroke="#000" stroke-width=".34"/>
<!-- layer: Center Mark (ANSI) -->
<path d="M90.4 156.2v.9M191.9 155.8v.9M191.9 159.8v6.3M83.2 163.3h1M87.2 163.3h6.4M90.4 160.1v6.4M90.4 169.5v1M96.6 163.3h1M184.8 162.9h1M188.8 162.9h6.3M191.9 169.1v1M198.1 162.9h1" fill="none" stroke="#000" stroke-width=".3"/>
<!-- layer: Dimension (ANSI) -->
<g fill="none" stroke="#000" stroke-width=".3">
<path d="M105.4 139.1l.9 .6-1.8 1.8zM112.9 133.1h-3l-5.4 8.4M114.2 139.9h-3l-2.2 2.5M221.7 125.9h39.3M224.8 125.9l.5 2.5h-1zM224.8 125.9v13.3M234 128.9h25.9M237.2 128.9l.5 2.5h-1.1zM237.2 128.9v9.8M239.3 136.3h1l-.5 2.5zM239.6 138.8h11.9M239.8 128.9l.5 2.5h-1z"/>
<path d="M239.8 125.8v13M258.8 121.3h3l.8 4.6M261.7 123.6l1-.2-.1 2.5zM270.1 125.9h20.9M270.3 128.9h20.7M278.7 138.8h18.6M287.3 123.4h1l-.5 2.5zM287.8 128.9l.5 2.5h-1zM287.8 120.3v5.6M287.8 128.9v5M293.6 136.3h1l-.5 2.5zM294.1 131.2v7.6"/>
<path d="M93.6 157.6l.8 .6-1.7 1.8zM97.8 156.7h-2.9l-2.2 3.3M110.3 140.2l.7 .7-2 1.5zM178 156.8h3l6.2 3.5M181.9 148.2h3l3.9 8.2M185.3 158.6l1.9 1.7-2.4-.8zM187.3 154.4l.9-.4 .6 2.4zM194.1 156.8l.9 .4-1.5 2.1zM200.8 149.5h-2.9l-4.4 9.8M224.8 149.3v13.2M234 158.5h25.9M236.6 156h1.1l-.5 2.5z"/>
<path d="M237.2 148.8v9.7M254.6 156h1.1l-.6 2.5zM255.1 142.9l.6 2.5h-1.1zM255.1 142.9v4M255.1 154.6v3.9M269.6 158.5h35.6M278.7 142.9h18.6M294.1 142.9l.5 2.5h-1zM294.1 142.9v5M301.5 156h1.1l-.6 2.5zM302 153.5v5M153 173.6h5.7"/>
<path d="M156.2 173.1l2.5 .5-2.5 .5zM158.7 171.6v5.2M162.7 173.6l2.5-.5v1zM162.7 173.6h5M162.7 171.6v5.2M221.7 162.5h39.3M224.3 160h1l-.5 2.5zM262.4 162.5l-.8 2.4-.9-.5zM262.4 162.5l-3 5.1h-3M269.6 162.1h35.6M302 162.1l.6 2.5h-1.1zM302 162.1v5.7"/>
<path d="M40.2 195.5h5M42.7 195l2.5 .5-2.5 .4zM45.2 192.9v5.8M48.4 195.5l2.5-.5v.9zM48.4 195.5h5.6M48.4 192.9v5.8M246.5 209.5h11.3l4.8 2.7M260.6 210.5l2 1.7-2.5-.8zM270 209.2l.6 .7-2.3 1.2zM276 218.7l2.4 .6-.4 .9zM276 218.7l5.1 2.4h4.7M283.3 208.5h-11.7l-3.3 2.6"/>
</g>
<g fill="#000">
<path d="M105.4 139.1l.9 .6-1.8 1.8z" fill-rule="evenodd"/>
<path d="M224.8 125.9l.5 2.5h-1z" fill-rule="evenodd"/>
<path d="M237.2 128.9l.5 2.5h-1.1z" fill-rule="evenodd"/>
<path d="M239.3 136.3h1l-.5 2.5z" fill-rule="evenodd"/>
<path d="M239.8 128.9l.5 2.5h-1z" fill-rule="evenodd"/>
<path d="M261.7 123.6l1-.2-.1 2.5z" fill-rule="evenodd"/>
<path d="M287.3 123.4h1l-.5 2.5z" fill-rule="evenodd"/>
<path d="M287.8 128.9l.5 2.5h-1z" fill-rule="evenodd"/>
<path d="M293.6 136.3h1l-.5 2.5z" fill-rule="evenodd"/>
<path d="M93.6 157.6l.8 .6-1.7 1.8z" fill-rule="evenodd"/>
<path d="M110.3 140.2l.7 .7-2 1.5z" fill-rule="evenodd"/>
<path d="M185.3 158.6l1.9 1.7-2.4-.8z" fill-rule="evenodd"/>
<path d="M187.3 154.4l.9-.4 .6 2.4z" fill-rule="evenodd"/>
<path d="M194.1 156.8l.9 .4-1.5 2.1z" fill-rule="evenodd"/>
<path d="M236.6 156h1.1l-.5 2.5z" fill-rule="evenodd"/>
<path d="M254.6 156h1.1l-.6 2.5z" fill-rule="evenodd"/>
<path d="M255.1 142.9l.6 2.5h-1.1z" fill-rule="evenodd"/>
<path d="M294.1 142.9l.5 2.5h-1z" fill-rule="evenodd"/>
<path d="M301.5 156h1.1l-.6 2.5z" fill-rule="evenodd"/>
<path d="M156.2 173.1l2.5 .5-2.5 .5z" fill-rule="evenodd"/>
<path d="M162.7 173.6l2.5-.5v1z" fill-rule="evenodd"/>
<path d="M224.3 160h1l-.5 2.5z" fill-rule="evenodd"/>
<path d="M262.4 162.5l-.8 2.4-.9-.5z" fill-rule="evenodd"/>
<path d="M302 162.1l.6 2.5h-1.1z" fill-rule="evenodd"/>
<path d="M42.7 195l2.5 .5-2.5 .4z" fill-rule="evenodd"/>
<path d="M48.4 195.5l2.5-.5v.9z" fill-rule="evenodd"/>
<path d="M260.6 210.5l2 1.7-2.5-.8z" fill-rule="evenodd"/>
<path d="M270 209.2l.6 .7-2.3 1.2z" fill-rule="evenodd"/>
<path d="M276 218.7l2.4 .6-.4 .9z" fill-rule="evenodd"/>
</g>
<!-- layer: Symbol (ANSI) -->
<g fill="none" stroke="#000" stroke-width=".3">
<path d="M90.3 52.2l.8 .6-2 1.6zM101.4 45.9h-2.5l-3.3 .8-6.5 7.7M194.7 79.9h-2.5l-3.3 .9-6.6 7.6M183.6 86.2l.7 .7-2 1.5zM272 93.5l.8 .6-1.8 1.8zM282.4 86.9h-2.5l-3.3 .8-5.6 8.2M285.4 115.7l-8.5 1-7.9 8.3M299 109.8h-3.2l-17.5 2.2-10.2 15.2M302.9 100.2l-5.5 9.5-2.7-4.7M310.3 113h-3.2l-16.9 2.1M314.2 103.4l-5.5 9.5-2.7-4.7M343.5 102.3h-2.9l-3.2 2.7-4 30"/>
<path d="M346.8 117.8h-2.5l-3.3 .8-3 14.4M266.5 126.8l.8 .7-2.2 1.4zM267.4 126.6l-2.3 2.3M269 124.8l.8 .6-1.7 1.8zM333.2 132.4l1 .2-.8 2.4zM338 130.5l1 .2-1 2.3zM266.6 158.5l2.3 1.1-.5 .8zM266.6 158.5l15.9 11.3 17.1 .9M351.7 150.7l-.9 2.4-.8-.5zM351.7 150.7l-24.2 39 .7 .8h2.9M365.2 153.4l1.9 1.7-.8 .6zM365.2 153.4l5.8 7.7 3.3-.8h2.5"/>
<path d="M268.1 161.2l1.5 2.1-.9 .4zM268.1 161.2l11.6 23.7 31.2 5.2h3.1M304.5 171l7.4 .2M315.8 161.7l-5.5 9.5-2.7-4.7M317.9 180.6l-5.4 9.5-2.8-4.8"/>
</g>
<g fill="#000">
<path d="M90.3 52.2l.8 .6-2 1.6z" fill-rule="evenodd"/>
<path d="M183.6 86.2l.7 .7-2 1.5z" fill-rule="evenodd"/>
<path d="M272 93.5l.8 .6-1.8 1.8z" fill-rule="evenodd"/>
<path d="M266.5 126.8l.8 .7-2.2 1.4z" fill-rule="evenodd"/>
<path d="M269 124.8l.8 .6-1.7 1.8z" fill-rule="evenodd"/>
<path d="M333.2 132.4l1 .2-.8 2.4z" fill-rule="evenodd"/>
<path d="M338 130.5l1 .2-1 2.3z" fill-rule="evenodd"/>
<path d="M266.6 158.5l2.3 1.1-.5 .8z" fill-rule="evenodd"/>
<path d="M351.7 150.7l-.9 2.4-.8-.5z" fill-rule="evenodd"/>
<path d="M365.2 153.4l1.9 1.7-.8 .6z" fill-rule="evenodd"/>
<path d="M268.1 161.2l1.5 2.1-.9 .4z" fill-rule="evenodd"/>
</g>
<text font-size="6.3" x="285.8" y="278.5">A3</text>
<text font-size="4.5" x="406.4" y="260.8">©</text>
<g font-size="4.4">
<text x="33.8" y="9.6">6</text>
<text x="103.8" y="9.6">5</text>
<text x="173.8" y="9.6">4</text>
<text x="243.8" y="9.6">3</text>
<text x="313.8" y="9.6">2</text>
<text x="383.8" y="9.6">1</text>
<text x="6.5" y="38.8">D</text>
<text x="410.5" y="38.8">D</text>
<text x="102.2" y="47.6">h1</text>
<text x="195.5" y="81.6">h2</text>
<text x="283.2" y="88.5">h3</text>
<text x="304.5" y="107.5">0.4</text>
<text x="344.3" y="103.5">Tight press fit h1 to h3</text>
<text x="6.7" y="113">C</text>
<text x="410.7" y="113">C</text>
<text x="289.3" y="119.5" transform="rotate(-90 289.3 119.5)">1.5</text>
<text x="347.6" y="119.5">h1</text>
<text x="241.4" y="125" transform="rotate(-90 241.4 125)">4.9</text>
<text x="251.6" y="123">R.2</text>
<text x="295.7" y="130.4" transform="rotate(-90 295.7 130.4)">2.1</text>
<text x="113.7" y="134.6">R12.98</text>
<text x="115" y="141.5">R13.99</text>
<text x="170" y="149.8">R3.60</text>
<text x="226.4" y="148.5" transform="rotate(-90 226.4 148.5)">18.3</text>
<text x="238.7" y="148" transform="rotate(-90 238.7 148)">14.8</text>
<text x="256.7" y="153.8" transform="rotate(-90 256.7 153.8)">7.8</text>
<text x="166" y="158.4">R2.70</text>
<text x="377.6" y="162">h2</text>
<text x="306.2" y="165.8">0.4</text>
<text x="249.2" y="169.2">R.2</text>
<text x="146.2" y="175.2">2.0</text>
<text x="303.6" y="174.7" transform="rotate(-90 303.6 174.7)">1.8</text>
<text x="358.2" y="174.5">h1 sub assembly</text>
<text x="308.3" y="184.6">0.4</text>
<text x="6.7" y="187.3">B</text>
<text x="410.7" y="187.3">B</text>
<text x="54.8" y="197">1.6</text>
<text x="331.9" y="192.1">Solder h2 to h3</text>
<text x="6.7" y="261.5">A</text>
<text x="283.8" y="262.4">PROJECT</text>
<text x="410.7" y="261.5">A</text>
<text x="304.5" y="264.3">Antikithera Mechanism</text>
<text x="284.9" y="272">SIZE</text>
<text x="299.1" y="272">DWG NO</text>
<text x="399.8" y="271.9">REV</text>
<text x="301.6" y="276.5">Exeligmos (h1 to h3)</text>
<text x="400.6" y="277.8">8.0</text>
<text x="283.8" y="284.7">SCALE</text>
<text x="301" y="286.3">2 : 1</text>
<text x="360" y="286.2">SHEET 5 OF 6</text>
<text x="33.8" y="290.6">6</text>
<text x="103.8" y="290.6">5</text>
<text x="173.8" y="290.6">4</text>
<text x="243.8" y="290.6">3</text>
<text x="313.8" y="290.6">2</text>
<text x="383.8" y="290.6">1</text>
</g>
<g font-size="4.1">
<text x="201.6" y="151">⌀4.0</text>
<text x="98.6" y="158.2">⌀4.0</text>
<text x="236.1" y="211.1">⌀2.9</text>
<text x="284.1" y="210">⌀4.0</text>
<text x="286.6" y="222.7">⌀12</text>
</g>
<text font-size="3.6" x="367.8" y="260.8">Designed and drawn by:</text>
<text font-size="3.5" x="368.9" y="265.9">Dr N Andronis PhD CPEng</text>
</svg>
